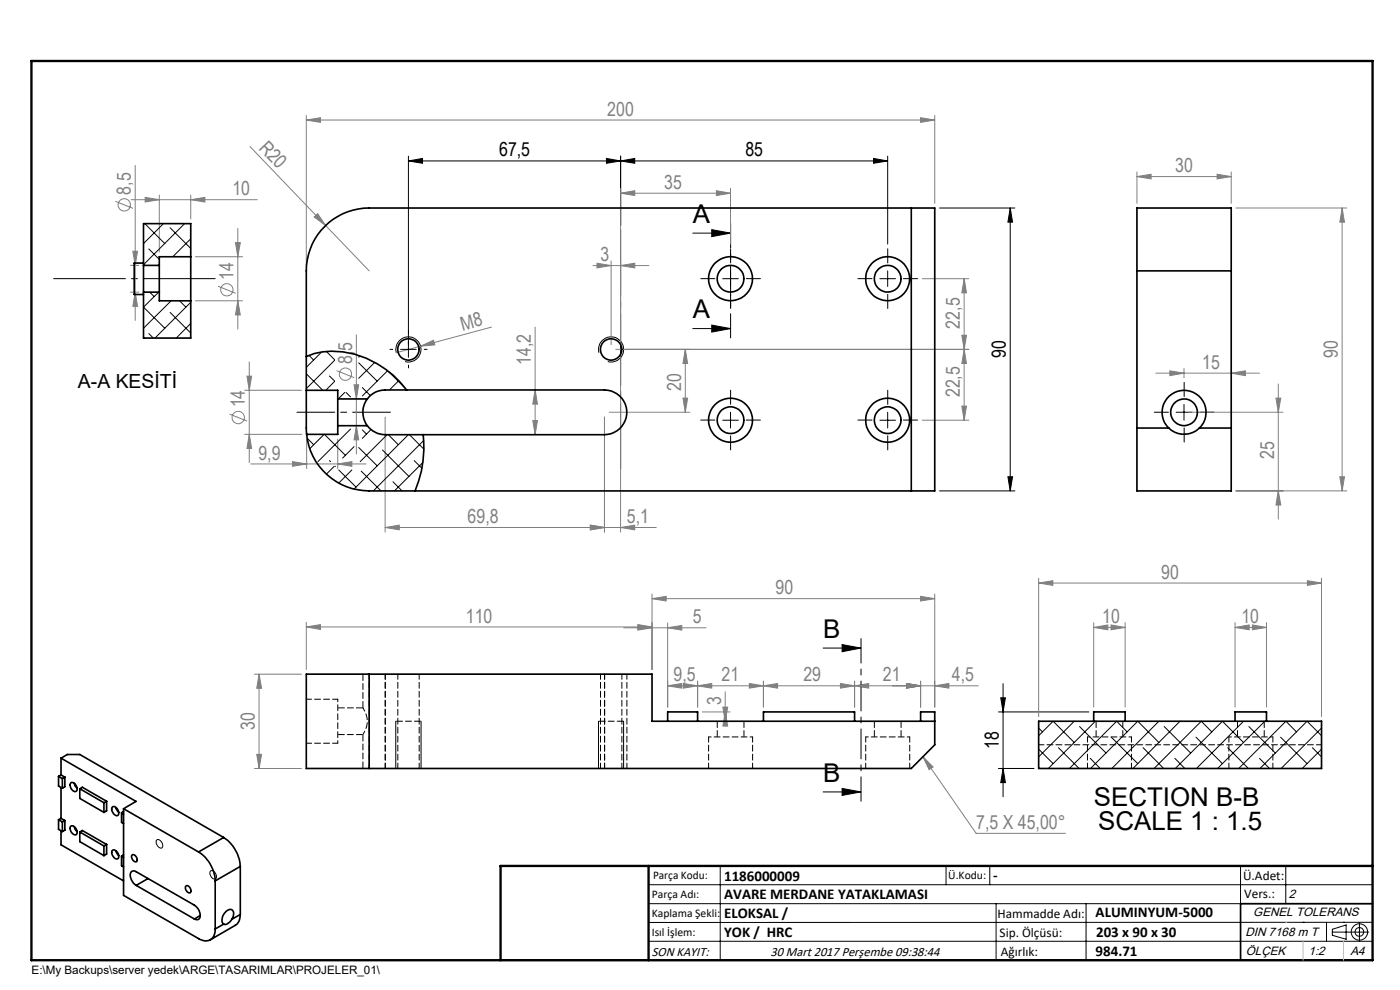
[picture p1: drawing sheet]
<svg xmlns="http://www.w3.org/2000/svg" width="297mm" height="210mm" viewBox="0 0 297 210" stroke-linecap="round" stroke-linejoin="round" font-family="sans-serif">
<g fill="none" stroke="#808080" stroke-width=".21">
<path d="M28.7 35.1v32.9M53 31.1l16.1 16.7M65 25.5l3-.5v1zM65 24.5v32M65 25.5h133.3M131.7 40v33.1M155 40v11.8M195.3 25l3 .5-3 .5zM198.3 24.5v18.6M241.2 37.5l3-.5v1zM241.2 36.5v6.6M241.2 37.5h20"/>
<path d="M258.2 37l3 .5-3 .5zM261.2 36.5v6.6M24.5 42.7l3.7 1.5M27.7 56.3h1.8M27.8 42.4h26.8M28.2 53.3h1l-.5 3zM30.8 41.9l3 .5-3 .5zM33.8 41.4v12.1M40.5 42.4l3-.5v1zM40.5 41.4v5.1M41.5 54.5h10M50 51.5h1l-.6 3z"/>
<path d="M50.4 48.5v21.3M66.6 46l.8-.7 1.7 2.5zM69.1 47.8l9.2 9.7M125.8 56.3h11.9M126.6 55.8l3 .5-3 .5zM129.6 55.3v17.8M131.7 41l3-.5v1zM131.7 41h23.3M131.7 56.3l3-.5v1zM152 40.5l3 .5-3 .5zM195.7 59.1h9.8M204.5 59.1v30"/>
<path d="M204.5 59.1l.5 3h-1zM262.2 44.1h23.5M284.7 44.1v60M284.7 44.1l.5 3h-1zM27.7 62h1.8M28.7 62l.5 3h-1zM41.5 63.8h10M46.2 60.7l3.8 1.5M50.4 63.8l.6 3h-1zM52.4 79.8h1l-.5 3zM52.9 76.8v21.3M71.4 78.6l3.7 1.5"/>
<path d="M75.6 71v25.3M89.2 73.4l2.8-1.2 .3 1zM89.2 73.4l-5.1 1.4M104.3 69.4l-15.1 4M113.5 69.4v22.8M130.6 74.1h74.9M131.7 75.1v37.8M145.4 74.1v13.3M145.4 74.1l.5 3h-1zM204 71.1h1l-.5 3zM204.5 74.1l.5 3h-1zM245.2 79.2h22"/>
<path d="M248.2 78.7l3 .5-3 .5zM251.2 78.2v1.9M261.2 79.2l3-.5v1zM48.7 87.8l3.7 1.5M51.9 82.8h12.1M51.9 92.1h12.1M52.9 92.1l.5 3h-1zM53.2 98.4h24.4M62.1 97.9l3 .5-3 .5zM65.1 93.1v6.3M71.6 98.4l3-.5v1zM71.6 93.1v6.3"/>
<path d="M75.1 81.6h1l-.5 3zM75.6 90.3l.5 3h-1zM81.7 88.5v24.4M113 89.2h1l-.5 3zM113.5 82.7l.5 3h-1zM128.2 88.5v24.4M129.3 87.4h17.1M144.9 84.4h1l-.5 3zM195.7 89.1h9.8M204 86.1h1l-.5 3zM252.2 87.4h20M270.7 84.4h1l-.5 3z"/>
<path d="M271.2 81.4v28.7M81.7 111.9l3-.5v1zM81.7 111.9h57.5M125.2 111.4l3 .5-3 .5zM131.7 111.9l3-.5v1zM262.2 104.1h23.5M271.2 104.1l.5 3h-1zM284.2 101.1h1l-.5 3zM65 133l3-.5v1zM65 132v10M65 133h73.3M132.3 133.2h17.5"/>
<path d="M135.3 132.5l3 .5-3 .5zM135.3 132.7l3 .5-3 .5zM138.3 127l3-.5v1zM138.3 126v16M138.3 127h60M141.6 133.2l3-.5v1zM141.6 132.1v17.9M195.3 126.5l3 .5-3 .5zM198.3 126v24M220.3 123.7l3-.5v1zM220.3 122.7v29.3M220.3 123.7h60.1"/>
<path d="M232 133.1l3-.5v1zM232 132.1v17.9M232 133.1h6.7M235.7 132.6l3 .5-3 .5zM238.7 132.1v17.9M262 133.1l3-.5v1zM262 133.1h6.7M262 132.1v17.9M265.7 132.6l3 .5-3 .5zM268.7 132.1v17.9M277.4 123.2l3 .5-3 .5zM280.4 122.7v29.3"/>
<path d="M54 143h10M55 143v20M55 143l.5 3h-1zM141.6 145.5l3-.5v1zM141.6 145.5h65.9M145 145l3 .5-3 .5zM148 144.5v5.5M148 145.5l3-.5v1zM149 151h5.9M153.4 150h1l-.6 3zM153.8 146.7v6.3M153.8 151l.6 3h-1z"/>
<path d="M159 145l3 .5-3 .5zM162 145.5l3-.5v1zM162 144.5v5.5M178.3 145l3 .5-3 .5zM181.3 145.5l3-.5v1zM181.3 144.5v5.5M192.3 145l3 .5-3 .5zM195.3 144.5v5.5M198.3 145.5l3-.5v1zM54 163h10M54.5 160h1l-.5 3zM195.8 160.5l2.1 2.2-.8 .6z"/>
<path d="M195.8 160.5l11.3 16.3h18.9"/>
<circle cx="26.4" cy="43.4" r="1.3"/>
<circle cx="48.1" cy="61.5" r="1.29"/>
<circle cx="73.3" cy="79.4" r="1.3"/>
<circle cx="50.5" cy="88.6" r="1.31"/>
</g>
<g fill="none" stroke="#000" stroke-width=".21">
<path d="M86.6 34.1l3-.5v1zM86.6 33.1v42.7M86.6 34.1h101.7M128.7 33.6l3 .5-3 .5zM131.7 34.1l3-.5v1zM131.7 33.1v14.7M185.3 33.6l3 .5-3 .5zM188.3 33.1v18.7M147 49.5h8M151 48.7l4 .8-4 .7zM153.3 59.1h3.3M155 57.5v3.3"/>
<path d="M186.7 59.1h3.3M188.3 57.5v3.3M199.3 44.1h16M214.3 44.1l.5 3h-1zM214.3 44.1v60M84.1 74.8a2.66 2.66 0 0 1 2.3-3.3 2.66 2.66 0 0 1 2.9 2.9 2.66 2.66 0 0 1-3.4 2.3M85 74.1h3.3M127.1 74.8a2.66 2.66 0 0 1 2.3-3.3 2.66 2.66 0 0 1 2.9 2.9 2.66 2.66 0 0 1-3.4 2.3M147 69.7h8M151 69l4 .7-4 .7zM153.3 89.1h3.3M155 87.4v3.4"/>
<path d="M186.7 89.1h3.3M188.3 87.4v3.4M249.5 87.4h3.4M251.2 85.8v3.3M199.3 104.1h16M213.8 101.1h1l-.5 3zM174.6 137.5h8M178.6 136.7l4 .8-4 .7zM84 153v10M89.3 153v10M127 153v10M132.3 153v10"/>
<path d="M211.8 151h19.2M212.3 148h1l-.5 3zM212.8 145v24M33.2 178.2a1 1 0 0 1 1.3 1.1v.2a.56 .56 0 0 1-.5 .4 .56 .56 0 0 1-.6-.5l-.3-.6zM174.6 168h8M178.6 167.2l4 .8-4 .7zM211.8 163h7.6M212.8 163l.5 3h-1zM44.6 184.8a1.08 1.08 0 0 1 1.1 .4 1.08 1.08 0 0 1 .1 1.2 1.15 1.15 0 0 1-1.2-1.6zM137.6 187.7h153.6M137.6 191.7h153.6M137.6 199.7h153.6"/>
<path d="M152.8 183.7v20M200.7 183.7v4M210 183.7v4M211.3 191.7v12M230.4 191.7v12M263.2 183.7v20M272.8 183.7v8M276.4 195.6h.1M281.4 195.6v4.1M282.6 197.7h7.8M282.6 197.1l3-.9v3l-3-.8zM285 195.6h.1"/>
<path d="M288.4 195.8v3.8M291.2 195.6l-153.6 .1"/>
<circle cx="288.4" cy="197.7" r="1.74"/>
<circle cx="288.4" cy="197.7" r=".93"/>
</g>
<g fill="none" stroke="#000" stroke-width=".21" stroke-dasharray="15.2 1.3 1.3 1.3">
<path d="M151.7 59.1h-3M155 55.8v-3M158.3 59.1h3M185 59.1h-3M188.3 55.8v-3M191.7 59.1h3M83.3 74.1h-.6M86.7 70.8v-.6M86.7 77.4v.6M90 74.1h.6M155 62.4v3M188.3 62.4v3"/>
<path d="M151.7 89.1h-3M155 85.8v-3M155 92.4v3M158.3 89.1h3M185 89.1h-3M188.3 85.8v-3M188.3 92.4v3M191.7 89.1h3M247.9 87.4h-3M251.2 84.1v-3M251.2 90.8v3M254.5 87.4h3"/>
</g>
<path d="M11.2 59.1h34.6" fill="none" stroke="#000" stroke-width=".21" stroke-dasharray="15.2 1.3 1.3 1.3" stroke-dashoffset="-.2"/>
<path d="M82.8 87.4h-19.8" fill="none" stroke="#000" stroke-width=".21" stroke-dasharray="15.2 1.3 1.3 1.3" stroke-dashoffset="7.2"/>
<path d="M131.7 99.4v-50.6" fill="none" stroke="#000" stroke-width=".21" stroke-dasharray="15.2 1.3 1.3 1.3" stroke-dashoffset="1.3"/>
<path d="M155 71.7v-24.3M182.7 135.5v34.5" fill="none" stroke="#000" stroke-width=".21" stroke-dasharray="6.3 1.3 1.3 1.3" stroke-dashoffset="1.2"/>
<path d="M291.2 191.7h-28v12M106.2 203.7h185" fill="none" stroke="#000" stroke-width=".35"/>
<path d="M6.7 12.9h284.5v190.8h-284.5zM137.6 183.7v20M291.2 183.7h-185v20" fill="none" stroke="#000" stroke-width=".5"/>
<path d="M272.8 195.6h.1M276.4 199.7v4M285 199.7v4" fill="none" stroke="#c0c0c0" stroke-width=".21"/>
<path d="M89.3 153h-5.3M132.3 153h-5.3" fill="none" stroke="#000" stroke-width=".21" stroke-dasharray="1.3 .6" stroke-dashoffset="-.1"/>
<g fill="#000">
<path d="M128.7 33.6l3 .5-3 .5zM86.6 34.1l3-.5v1z"/>
<path d="M131.7 34.1l3-.5v1zM185.3 33.6l3 .5-3 .5z"/>
<path d="M214.3 44.1l.5 3h-1zM213.8 101.1h1l-.5 3z"/>
<path d="M151 69l4 .7-4 .7zM151 48.7l4 .8-4 .7zM178.6 136.7l4 .8-4 .7zM178.6 167.2l4 .8-4 .7z"/>
<path d="M212.3 148h1l-.5 3zM212.8 163l.5 3h-1z"/>
</g>
<g fill="#808080">
<path d="M66.6 46l.8-.7 1.7 2.5z"/>
<path d="M89.2 73.4l2.8-1.2 .3 1z"/>
<path d="M159 145l3 .5-3 .5zM148 145.5l3-.5v1z"/>
<path d="M131.7 56.3l3-.5v1zM126.6 55.8l3 .5-3 .5zM125.2 111.4l3 .5-3 .5zM81.7 111.9l3-.5v1zM141.6 133.2l3-.5v1zM135.3 132.7l3 .5-3 .5zM40.5 42.4l3-.5v1zM30.8 41.9l3 .5-3 .5z"/>
<path d="M125.2 111.4l3 .5-3 .5zM131.7 111.9l3-.5v1zM131.7 41l3-.5v1zM152 40.5l3 .5-3 .5zM62.1 97.9l3 .5-3 .5zM71.6 98.4l3-.5v1zM65 25.5l3-.5v1zM195.3 25l3 .5-3 .5zM162 145.5l3-.5v1zM178.3 145l3 .5-3 .5zM181.3 145.5l3-.5v1zM192.3 145l3 .5-3 .5zM192.3 145l3 .5-3 .5zM198.3 145.5l3-.5v1zM138.3 127l3-.5v1zM195.3 126.5l3 .5-3 .5zM195.8 160.5l2.1 2.2-.8 .6zM248.2 78.7l3 .5-3 .5zM261.2 79.2l3-.5v1zM241.2 37.5l3-.5v1zM258.2 37l3 .5-3 .5z"/>
<path d="M153.4 150h1l-.6 3zM153.8 151l.6 3h-1z"/>
<path d="M144.9 84.4h1l-.5 3zM145.4 74.1l.5 3h-1zM204 71.1h1l-.5 3zM204.5 59.1l.5 3h-1zM54.5 160h1l-.5 3zM55 143l.5 3h-1zM50.4 63.8l.6 3h-1zM50 51.5h1l-.6 3z"/>
<path d="M204.5 74.1l.5 3h-1zM204 86.1h1l-.5 3zM113.5 82.7l.5 3h-1zM113 89.2h1l-.5 3zM52.4 79.8h1l-.5 3zM52.9 92.1l.5 3h-1zM75.1 81.6h1l-.5 3zM75.6 90.3l.5 3h-1zM28.2 53.3h1l-.5 3zM28.7 62l.5 3h-1zM284.7 44.1l.5 3h-1zM284.2 101.1h1l-.5 3zM270.7 84.4h1l-.5 3zM271.2 104.1l.5 3h-1z"/>
<path d="M220.3 123.7l3-.5v1zM277.4 123.2l3 .5-3 .5zM232 133.1l3-.5v1zM235.7 132.6l3 .5-3 .5zM262 133.1l3-.5v1zM265.7 132.6l3 .5-3 .5z"/>
<path d="M65 133l3-.5v1zM135.3 132.5l3 .5-3 .5z"/>
<path d="M141.6 145.5l3-.5v1zM145 145l3 .5-3 .5z"/>
</g>
<g fill="none" stroke="#000" stroke-width=".35">
<path d="M30.4 56.3v5.7M30.4 56.3h3.4M30.4 55.8h-1.9v6.7h1.9M33.8 56.3v5.7M40.5 54.5v9.3M40.5 54.5v-7.1h-10.1v8.9M40.5 54.5h-6.7v1.8M193.3 44.1v60M241.2 57.5v-13.4h20v13.4M241.2 57.5h20M241.2 57.5v33.3M261.2 57.5v33.3"/>
<path d="M30.4 62v9.7h10.1v-7.9M30.4 62h3.4M33.8 62v1.8h6.7M65 75.6a17.3 17.3 0 0 1 16.8 2.7l1.6 1.3 2.9 3.1M65 82.8v-25.3a13.4 13.4 0 0 1 13.3-13.4h120v60h-120a13.3 13.3 0 0 1-13.2-12M65 82.8l.1 9.3M65 82.8h6.6v1.8M71.6 84.6v5.7M71.6 84.6h6.3M71.6 90.3h6.3M71.6 90.3v1.8h-6.5M77.9 84.6a4.6 4.6 0 0 1 3.8-1.9h46.5a4.7 4.7 0 0 1 4.8 4.8 4.7 4.7 0 0 1-4.8 4.7h-46.5a4.9 4.9 0 0 1-3.8-1.9"/>
<path d="M77.9 84.6a4.7 4.7 0 0 0 0 5.7M89.8 92.2a24.3 24.3 0 0 1-1.7 11.9M241.2 90.8v13.3h20v-13.3M241.2 90.8h6.7M247.9 90.8a4.7 4.7 0 0 0 6.6 0M247.9 90.8a4.7 4.7 0 0 1 0-6.6 4.7 4.7 0 0 1 6.6 0 4.7 4.7 0 0 1 0 6.6M254.5 90.8h6.7M78.3 143h-13.3v20h13.3M78.3 143v20M78.3 143h60v10h60M141.6 153v-2h6.4v2M162 153v-2h19.3v2"/>
<path d="M195.3 153v-2h3v7l-5 5h-115M220.3 153h60.1v10h-60.1zM232 153v-2h6.7v2M262 153v-2h6.7v2M12.4 164.7l.8 .5M12.4 164.7v2l.8 .5M12.4 173.9v2l.8 .5M12.4 173.9l.8 .4M12.9 160.8l16 9.2-2.7 1.5M12.9 160.8l1.4-.8h2.6l30.5 17.7M12.9 160.8v3.6M12.9 167.1v6.5"/>
<path d="M12.9 176.2v3l13.3 7.7M12.9 164.4l.9 .4M12.9 173.6l.9 .5M12.9 164.4l-.5 .3M12.9 173.6l-.5 .3M13.2 165.2v2M13.2 174.3v2.1M13.8 164.8v2.1l-.6 .3M13.8 174.1v2l-.6 .3M13.8 164.8l-.6 .4M13.8 174.1l-.6 .2M15.1 175.2a1.2 1.2 0 0 1 1.1 .6 1.2 1.2 0 0 1-.1 1.3 1.27 1.27 0 0 1-1-1.9z"/>
<path d="M15.1 166a1.18 1.18 0 0 1 1.1 .6 1.18 1.18 0 0 1-.1 1.3 1.23 1.23 0 0 1-1-1.9zM15.8 166.2l.5 1M15.8 175.4l.1 .5 .4 .5M16.9 167.3l.6-.3 5.1 3M16.9 176.5l.6-.3 5.1 2.9M16.9 167.3v2.1l5.1 2.9M16.9 176.5v2l5.1 3M16.9 167.3l5.1 3M16.9 176.5l5.1 2.9M22 170.3v2M22 179.4v2.1M22.6 170v2l-.6 .3"/>
<path d="M22.6 179.1v2.1l-.6 .3M22.6 170l-.6 .3M22.6 179.1l-.6 .3M23.9 171.1a1.28 1.28 0 0 1 1.1 1.8 1.2 1.2 0 0 1-1.3-1.4zM24.6 171.3l.6 1M25.8 172.4l.4 .3M25.8 172.4v2l.4 .3M26.2 171.5v18.4l15.9 9.2a2.09 2.09 0 0 0 3.4-1.1l.1-.9M26.2 171.5l15.9 9.2M26.2 172.1l-.4 .3M47.4 177.7a8 8 0 0 1 3.6 6.1M47.4 177.7l-5.3 3"/>
<path d="M23.8 180.4a1.07 1.07 0 0 1 1.4 1.2 .54 .54 0 0 1-.4 .6 .54 .54 0 0 1-.7-.4 1.32 1.32 0 0 1-.3-1.4zM24.6 180.5l.6 1M25.8 181.6v2l.4 .3M25.8 181.6l.4 .2M26.2 181.4l-.4 .2M28 181.4a.9 .9 0 0 1 .9 .4 .9 .9 0 0 1 0 1 1.03 1.03 0 0 1-.9-1.4zM28.9 187.8a2.29 2.29 0 0 1-1-2.9l.3-.2 .5 .1 12.5 7.2a2.4 2.4 0 0 1 1 2.9l-.3 .2-.7-.2M28.9 187.8l12.3 7.1M31.4 186.4l-2.5 1.4M39.5 187.9a.95 .95 0 0 1 .9 .5 .95 .95 0 0 1-.1 1 1.01 1.01 0 0 1-.8-1.5zM42.1 180.7a7.8 7.8 0 0 1 3.5 6.2M42.5 194.2l-1.3 .7"/>
<path d="M45.6 186.9v10.2M47.4 196l-1.8 1.1M49.2 195a1.48 1.48 0 0 0-.1-2 2.09 2.09 0 0 0-1.8 2.9l.1 .1M49.2 195a1.74 1.74 0 0 1-1.8 1M51 194a2.51 2.51 0 0 1-1.1 2.3l-5.3 3M51 183.8l-5.4 3.1M51 183.8v10.2M51 194l-1.8 1"/>
<circle cx="155" cy="59.1" r="2.83"/>
<circle cx="155" cy="59.1" r="4.7"/>
<circle cx="188.3" cy="59.1" r="2.83"/>
<circle cx="188.3" cy="59.1" r="4.7"/>
<circle cx="86.6" cy="74.1" r="2.27"/>
<circle cx="129.6" cy="74.1" r="2.27"/>
<circle cx="155" cy="89.1" r="2.83"/>
<circle cx="155" cy="89.1" r="4.7"/>
<circle cx="188.3" cy="89.1" r="2.83"/>
<circle cx="188.3" cy="89.1" r="4.7"/>
<circle cx="251.2" cy="87.5" r="2.84"/>
</g>
<g fill="none" stroke="#000" stroke-width=".21">
<path d="M30.4 56.2h.1M30.7 47.4l4.3 4.3M31.6 52.8l2.2 2.2M34.7 47.4l-4.3 4.3M36.1 48.3l4.4 4.4M39.2 47.4l-8.8 8.8M40.5 50.7l-3.8 3.8M31.6 70.8l.9 .9M31.8 62l.9 .9M33.7 62l-3.3 3.1 4.6 4.5M36.1 66.3l4.4 4.4M36.3 63.8l-5.9 5.8"/>
<path d="M38.1 63.8l1.3 1.3M40.5 64.1l-7.6 7.6M40.5 68.6l-3.1 3.1M65 79.3l3.5 3.5M65.5 75.4l1 1M68.2 74.7l-3.2 3.2M69.2 74.5l1.8 1.8M69.9 79.8l1.1 1M71 76.4l-6 6M76.1 77l3.9 3.8M76.4 75.5l-.3 .3M79.5 76.9l-3.4 3.3"/>
<path d="M82.2 78.6l-5.3 5.4M82.4 78.8l3.5 3.5M65.2 92.9l1.3 1.4M68.8 92.1l-3.1 3.1M68.8 92.1l4.5 4.5M69.9 97.7l.2 .2M70.9 98.9l-1.6 1.7M71 80.9l-1.9 1.9M71.1 98.9h.1M71.9 99.7l3.6 3.6M73.1 83.2l-1.3 1.4M73.4 83.2l1 1"/>
<path d="M74.4 91l-6.9 6.9M74.6 99.7l-2.7 2.8M75.1 94.7l-2.4 2.5M76.1 94.9l3.9 3.9M76.6 99.9l4.2 4.2M76.9 82.2l1.7 1.7M76.9 91.2l.9 .9M78.7 91.1l-1.8 1.9M81.1 95.5l5.6 5.6M82.1 92.2l-5.7 5.7M82.4 92.2l2.1 2.1M84.6 80.7l-2 2"/>
<path d="M86.6 92.2l-11.5 11.5M86.9 92.2l3 3.1M87.9 97.7l1.6 1.6M89.7 98.1l-6 6M89.9 93.4l-10.7 10.7M83.4 102.2l1.9 1.9M220.3 156.1l3.1-3.1 4.5 4.5M220.3 158.9l3.1 3.1M220.3 154.4l.9 .8M224.5 158.6l4.4 4.4M227.9 153l-7.6 7.5M229 154.1l5.6 5.6"/>
<path d="M232.4 153l-10 10M232.4 153h.1M235.8 156.4l5.6 5.6M239.1 155.2l-2.2-2.2-10 10M242.5 158.6l4.4 4.4M245.9 157.5l-4.5-4.5-10 10M245.9 153l-10 10M247 154.1l5.6 5.6M250.3 153l-10 10M250.3 153h.1M253.7 156.4l5.6 5.6M257.1 155.2l-2.3-2.2-10 10"/>
<path d="M260.5 158.6l4.3 4.4M263.8 157.5l-4.5-4.5-10 10M263.8 153l-10 10M264.9 154.1l5.6 5.6M268.3 153l-10 10M271.7 156.4l5.6 5.6M275 155.2l-2.2-2.2-10 10M278.4 158.6l2 1.9M280.4 156.1l-3.1-3.1-10 10M280.4 154.4l-8.6 8.6M280.4 158.9l-4.1 4.1M231.3 160.9l2.1 2.1"/>
<path d="M249.2 160.9l2.2 2.1M267.2 160.9l2.1 2.1"/>
</g>
<path d="M71.7 157.7v-9.4M159.7 156.3h-9.4M193 156.3h-9.3M240 156.3h-9.3M270 156.3h-9.3" fill="none" stroke="#000" stroke-width=".21" stroke-dasharray="1.3 .6" stroke-dashoffset=".7"/>
<g fill="none" stroke="#000" stroke-width=".21" stroke-dasharray="1.3 .6" stroke-dashoffset=".2">
<path d="M65 157.7h6.7M71.7 148.3h-6.7M84.4 143v20M127.4 143v20M150.3 156.3v6.7M183.7 156.3v6.7M230.7 156.3v6.7M260.7 156.3v6.7M280.4 158h-60M78.3 163v-20M81.7 163v-20M88.9 163v-20"/>
<path d="M128.3 163v-20M131.9 163v-20M133 163v-20M159.7 163v-6.7M193 163v-6.7M240 163v-6.7M270 163v-6.7"/>
</g>
<path d="M77 155.8a4.7 4.7 0 0 0 0-5.6" fill="none" stroke="#000" stroke-width=".21" stroke-dasharray="1.3 .6" stroke-dashoffset=".5"/>
<path d="M71.7 155.8h5.3M77 155.8v7.2M77 143v7.2M77 150.2h-5.3M152.2 153v3.3M157.8 156.3v-3.3M185.5 153v3.3M191.2 156.3v-3.3M232.5 153v3.3M238.2 156.3v-3.3M262.5 153v3.3M268.2 156.3v-3.3" fill="none" stroke="#000" stroke-width=".21" stroke-dasharray="1.3 .6" stroke-dashoffset="-.1"/>
<g font-size="5.5">
<text x="147" y="47.3">A</text>
<text x="147" y="67.5">A</text>
<text x="174.7" y="135.3">B</text>
<text x="174.7" y="165.8">B</text>
<text x="232" y="170.9">SECTION B-B</text>
<text x="233" y="176">SCALE 1 : 1.5</text>
</g>
<g font-size="4.1" fill="#808080">
<text x="128.8" y="24.5">200</text>
<text x="54.8" y="31.6" transform="rotate(46 54.8 31.6)">R20</text>
<text x="27.8" y="41.3" transform="rotate(-90 27.8 41.3)">8,5</text>
<text x="49.3" y="41.4">10</text>
<text x="140.9" y="40">35</text>
<text x="249.3" y="36.5">30</text>
<text x="49.6" y="59.3" transform="rotate(-90 49.6 59.3)">14</text>
<text x="127.4" y="55.4">3</text>
<text x="98.1" y="70.1" transform="rotate(-15 98.1 70.1)">M8</text>
<text x="203.6" y="69.7" transform="rotate(-90 203.6 69.7)">22,5</text>
<text x="74.7" y="77.2" transform="rotate(-90 74.7 77.2)">8,5</text>
<text x="112.6" y="77.5" transform="rotate(-90 112.6 77.5)">14,2</text>
<text x="283.8" y="76" transform="rotate(-90 283.8 76)">90</text>
<text x="144.5" y="82.9" transform="rotate(-90 144.5 82.9)">20</text>
<text x="255" y="78.2">15</text>
<text x="52" y="86.4" transform="rotate(-90 52 86.4)">14</text>
<text x="203.6" y="84.3" transform="rotate(-90 203.6 84.3)">22,5</text>
<text x="54.8" y="97.5">9,9</text>
<text x="270.3" y="97.4" transform="rotate(-90 270.3 97.4)">25</text>
<text x="99.2" y="111">69,8</text>
<text x="133" y="111">5,1</text>
<text x="246.3" y="122.7">90</text>
<text x="164.5" y="126.1">90</text>
<text x="98.8" y="132.1">110</text>
<text x="147" y="132.2">5</text>
<text x="233.8" y="132.1">10</text>
<text x="263.3" y="132.1">10</text>
<text x="142.9" y="144.5">9,5</text>
<text x="153" y="149.6" transform="rotate(-90 153 149.6)">3</text>
<text x="153.1" y="144.5">21</text>
<text x="170.4" y="144.5">29</text>
<text x="187.3" y="144.5">21</text>
<text x="201.9" y="144.5">4,5</text>
<text x="54.1" y="154.9" transform="rotate(-90 54.1 154.9)">30</text>
<text x="207.1" y="175.8">7,5 X 45,00°</text>
</g>
<g font-size="4.1">
<text x="105.9" y="33.2">67,5</text>
<text x="158.1" y="33.2">85</text>
<text x="213.4" y="76" transform="rotate(-90 213.4 76)">90</text>
<text x="16.5" y="82.3">A-A KESİTİ</text>
<text x="211.9" y="158.8" transform="rotate(-90 211.9 158.8)">18</text>
</g>
<g font-size="3.2">
<text x="153.6" y="186.8">1186000009</text>
<text x="153.6" y="190.8">AVARE MERDANE YATAKLAMASI</text>
<text x="210.7" y="186.6">-</text>
<text x="153.6" y="194.8">ELOKSAL /</text>
<text x="232.4" y="194.5">ALUMINYUM-5000</text>
<text x="153.6" y="198.8">YOK / HRC</text>
<text x="232.4" y="202.8">984.71</text>
<text x="232.5" y="198.8">203 x 90 x 30</text>
</g>
<g font-size="2.8">
<text x="263.7" y="186.7">Ü.Adet:</text>
<text x="263.9" y="190.5">Vers.:</text>
<text x="211.6" y="194.8">Hammadde Adı:</text>
<text x="138.3" y="202.8">SON KAYIT:</text>
<text x="163.5" y="202.8">30 Mart 2017 Perşembe 09:38:44</text>
<text x="212.1" y="198.7">Sip. Ölçüsü:</text>
<text x="212.3" y="202.7">Ağırlık:</text>
</g>
<g font-size="2.6">
<text x="273.4" y="190.4">2</text>
<text x="265.9" y="194.4">GENEL TOLERANS</text>
<text x="264.2" y="198.5">DIN 7168 m T</text>
<text x="264.3" y="202.6">ÖLÇEK</text>
<text x="277.6" y="202.6">1:2</text>
<text x="286.5" y="202.6">A4</text>
</g>
<g font-size="2.5">
<text x="138.3" y="190.5">Parça Adı:</text>
<text x="138.5" y="186.5">Parça Kodu:</text>
<text x="201.2" y="186.5">Ü.Kodu:</text>
<text x="138.3" y="194.5">Kaplama Şekli:</text>
<text x="138.3" y="198.6">Isıl İşlem:</text>
<text x="6.7" y="206.7">E:\My Backups\server yedek\ARGE\TASARIMLAR\PROJELER_01\</text>
</g>
</svg>
